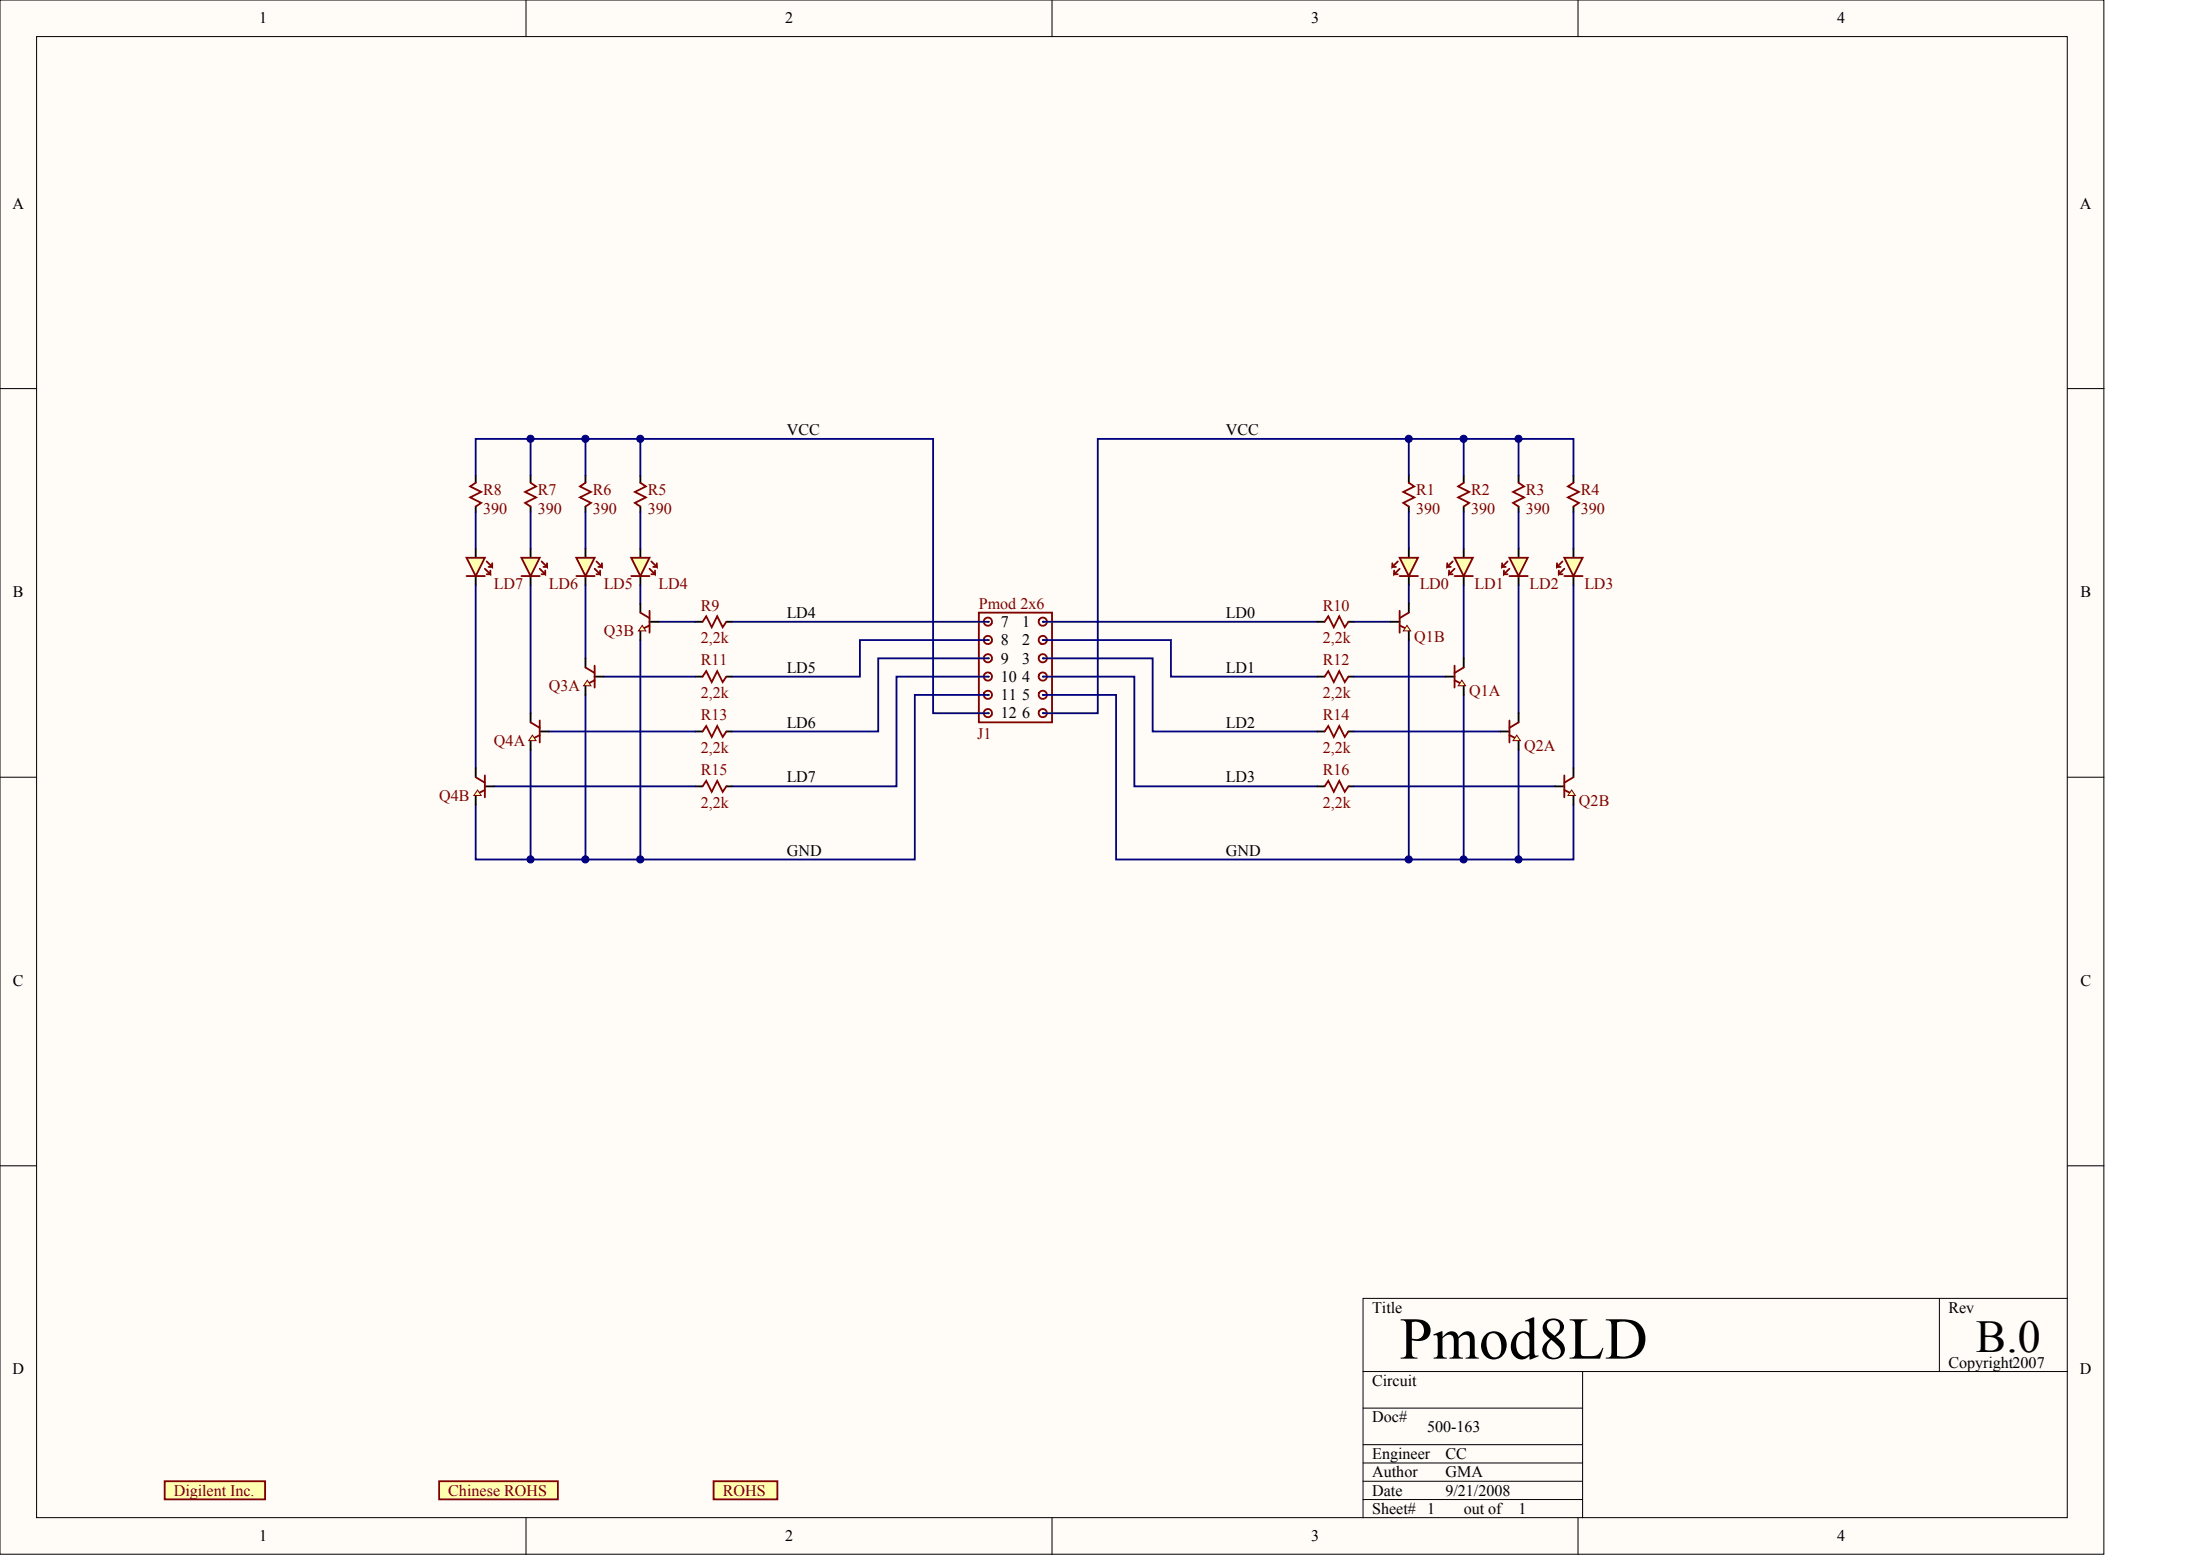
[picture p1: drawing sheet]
<svg xmlns="http://www.w3.org/2000/svg" width="840mm" height="594mm" viewBox="0 0 840 594" stroke-linecap="round" stroke-linejoin="round" font-family="sans-serif">
<g fill="#fffcf8" stroke="#000" stroke-width=".38">
<path d="M0 0h802.9v593h-802.9z"/>
<path d="M14 14h775v565.1h-775z"/>
</g>
<g fill="none" stroke="#000" stroke-width=".38">
<path d="M200.7 0v14M401.5 0v14M602.2 0v14M0 148.3h14M789 148.3h14M0 296.5h14M789 296.5h14M0 444.8h14M789 444.8h14M740.1 495.4v27.9M789 495.4h-268.8v83.7M520.2 523.3h268.8"/>
<path d="M520.2 537.3h83.8M604 523.3v55.8M520.2 558.2h83.8M520.2 551.2h83.8M200.7 579.1v14M401.5 579.1v14M520.2 565.2h83.8M520.2 572.2h83.8M602.2 579.1v14"/>
</g>
<g fill="#000">
<circle cx="377.1" cy="237.2" r=".35"/>
<circle cx="398" cy="237.2" r=".35"/>
<circle cx="377.1" cy="244.2" r=".35"/>
<circle cx="377.1" cy="251.2" r=".35"/>
<circle cx="377.1" cy="258.2" r=".35"/>
<circle cx="398" cy="258.2" r=".35"/>
<circle cx="398" cy="244.2" r=".35"/>
<circle cx="398" cy="251.2" r=".35"/>
<circle cx="377.1" cy="272.1" r=".35"/>
<circle cx="377.1" cy="265.1" r=".35"/>
<circle cx="398" cy="272.1" r=".35"/>
<circle cx="398" cy="265.1" r=".35"/>
</g>
<g fill="none" stroke="#800000" stroke-width=".7">
<path d="M373.6 233.7h27.9v41.9h-27.9zM396.6 236.5a1.57 1.57 0 0 1 2.6-.3 1.57 1.57 0 0 1-.8 2.5 1.57 1.57 0 0 1-2-1.7l.2-.5M396.6 250.4a1.57 1.57 0 0 1 2.6-.2 1.57 1.57 0 0 1-.8 2.5 1.57 1.57 0 0 1-2-1.8l.2-.5M396.6 257.4a1.57 1.57 0 0 1 2.6-.2 1.57 1.57 0 0 1-.8 2.5 1.57 1.57 0 0 1-2-1.8l.2-.5M396.6 264.4a1.57 1.57 0 0 1 2.6-.3 1.57 1.57 0 0 1-.8 2.5 1.57 1.57 0 0 1-2-1.7l.2-.5M396.6 271.3a1.57 1.57 0 0 1 2.6-.2 1.57 1.57 0 0 1-.8 2.5 1.57 1.57 0 0 1-2-1.7l.2-.5"/>
<circle cx="377" cy="237.2" r="1.57"/>
<circle cx="377" cy="258.1" r="1.57"/>
<circle cx="377" cy="251.2" r="1.57"/>
<circle cx="377" cy="244.2" r="1.57"/>
<circle cx="398" cy="244.2" r="1.57"/>
<circle cx="377" cy="272.1" r="1.57"/>
<circle cx="377" cy="265.1" r="1.57"/>
</g>
<g fill="#ffffb0" stroke="#800000" stroke-width=".7">
<path d="M167.6 565.2h45.3v6.9h-45.3z"/>
<path d="M62.8 565.2h38.4v6.9h-38.4z"/>
<path d="M272.3 565.2h24.4v6.9h-24.4z"/>
</g>
<path d="M279.3 237.2h97.8M398 237.2h104.7M377.1 244.2h-48.9v14h-48.9M377.1 251.2h-41.9v27.9h-55.9M377.1 258.2h-35v41.8h-62.8M398 244.2h48.9v14h55.8M398 251.2h41.9v27.9h62.8M398 258.2h34.9v41.8h69.8" fill="none" stroke="#000080" stroke-width=".7"/>
<g fill="none" stroke="#000" stroke-width=".7">
<path d="M244.4 209.3v3.5M244.4 219.8v3.5M265.3 237.2h2.8M277.2 237.2h2.1M502.7 237.2h2.8M514.6 237.2h2.1M265.3 258.2h2.8M277.2 258.2h2.1M502.7 258.2h2.8M514.6 258.2h2.1M265.3 279.1h2.8M277.2 279.1h2.1"/>
<path d="M502.7 279.1h2.8M514.6 279.1h2.1M265.3 300h2.8M277.2 300h2.1M502.7 300h2.8M514.6 300h2.1"/>
</g>
<path d="M240.9 219.8h7M268.1 237.2l1.4-2.1 2.1 4.2 2.1-4.2 2.1 4.2 1.4-2.1M505.5 237.2l1.4-2.1 2.1 4.2 2.1-4.2 2.1 4.2 1.4-2.1M268.1 258.2l1.4-2.1 2.1 4.2 2.1-4.2 2.1 4.2 1.4-2.1M505.5 258.2l1.4-2.1 2.1 4.2 2.1-4.2 2.1 4.2 1.4-2.1M268.1 279.1l1.4-2.1 2.1 4.2 2.1-4.2 2.1 4.2 1.4-2.1M505.5 279.1l1.4-2.1 2.1 4.2 2.1-4.2 2.1 4.2 1.4-2.1M268.1 300l1.4-2.1 2.1 4.2 2.1-4.2 2.1 4.2 1.4-2.1M505.5 300l1.4-2.1 2.1 4.2 2.1-4.2 2.1 4.2 1.4-2.1" fill="none" stroke="#800000" stroke-width=".7"/>
<path d="M240.9 212.8h7l-3.5 7z" fill="#ffffb0" stroke="#800000" stroke-width=".7"/>
<path d="M199 219.8h7M247.9 217l2.1 2.1v-1.4M248.6 214.2l2.1 2.1v-1.4M248.6 219.1h1.4M249.3 216.3h1.4" fill="none" stroke="#800000" stroke-width=".7"/>
<path d="M202.5 209.3v3.5M202.5 219.8v3.5" fill="none" stroke="#000" stroke-width=".7"/>
<path d="M199 212.8h7l-3.5 7z" fill="#ffffb0" stroke="#800000" stroke-width=".7"/>
<path d="M202.5 184.2l2.1 1.4-4.2 2.1 4.2 2.1-4.2 2.1 2.1 1.4M244.4 184.2l2.1 1.4-4.2 2.1 4.2 2.1-4.2 2.1 2.1 1.4M206 217l2.1 2.1v-1.4M206.7 214.2l2.1 2.1v-1.4M206.7 219.1h1.4M207.4 216.3h1.4M219.9 219.8h7" fill="none" stroke="#800000" stroke-width=".7"/>
<path d="M202.5 181.4v2.8M202.5 193.3v2.1M244.4 181.4v2.8M244.4 193.3v2.1M223.4 209.3v3.5M223.4 219.8v3.5" fill="none" stroke="#000" stroke-width=".7"/>
<path d="M202.5 195.4v13.9M244.4 195.4v13.9" fill="none" stroke="#000080" stroke-width=".7"/>
<path d="M219.9 212.8h7l-3.5 7z" fill="#ffffb0" stroke="#800000" stroke-width=".7"/>
<path d="M178.1 219.8h6.9M226.9 217l2.1 2.1v-1.4M227.6 214.2l2.1 2.1v-1.4M227.6 219.1h1.4M228.3 216.3h1.4" fill="none" stroke="#800000" stroke-width=".7"/>
<path d="M181.5 209.3v3.5M181.5 219.8v3.5" fill="none" stroke="#000" stroke-width=".7"/>
<path d="M178.1 212.8h6.9l-3.5 7z" fill="#ffffb0" stroke="#800000" stroke-width=".7"/>
<path d="M181.5 184.2l-2 1.4 4.1 2.1-4.1 2.1 4.1 2.1-2.1 1.4M223.4 184.2l-2.1 1.4 4.2 2.1-4.2 2.1 4.2 2.1-2.1 1.4M185 217l2.1 2.1v-1.4M185.7 214.2l2.1 2.1v-1.4M185.7 219.1h1.4M186.4 216.3h1.4M534.2 219.8h6.9" fill="none" stroke="#800000" stroke-width=".7"/>
<path d="M181.5 181.4v2.8M181.5 193.3v2.1M223.4 181.4v2.8M223.4 193.3v2.1M537.7 209.3v3.5M537.7 219.8v3.5" fill="none" stroke="#000" stroke-width=".7"/>
<path d="M181.5 195.4v13.9M223.4 195.4v13.9" fill="none" stroke="#000080" stroke-width=".7"/>
<path d="M534.2 212.8h6.9l-3.4 7z" fill="#ffffb0" stroke="#800000" stroke-width=".7"/>
<path d="M531.4 216.3h1.4M532.1 219.1h1.4M533.5 214.2l-2.1 2.1v-1.4M534.2 217l-2.1 2.1v-1.4M576.1 219.8h6.9" fill="none" stroke="#800000" stroke-width=".7"/>
<path d="M579.6 209.3v3.5M579.6 219.8v3.5" fill="none" stroke="#000" stroke-width=".7"/>
<path d="M576.1 212.8h6.9l-3.4 7z" fill="#ffffb0" stroke="#800000" stroke-width=".7"/>
<path d="M537.7 184.2l2 1.4-4.1 2.1 4.1 2.1-4.1 2.1 2.1 1.4M579.6 184.2l2 1.4-4.1 2.1 4.1 2.1-4.1 2.1 2.1 1.4M555.1 219.8h7M573.3 216.3h1.4M574 219.1h1.4M575.4 214.2l-2.1 2.1v-1.4M576.1 217l-2.1 2.1v-1.4" fill="none" stroke="#800000" stroke-width=".7"/>
<path d="M537.7 181.4v2.8M537.7 193.3v2.1M579.6 181.4v2.8M579.6 193.3v2.1M558.6 209.3v3.5M558.6 219.8v3.5" fill="none" stroke="#000" stroke-width=".7"/>
<path d="M537.7 195.4v13.9M579.6 195.4v13.9" fill="none" stroke="#000080" stroke-width=".7"/>
<path d="M555.1 212.8h7l-3.5 7z" fill="#ffffb0" stroke="#800000" stroke-width=".7"/>
<path d="M552.3 216.3h1.4M553 219.1h1.4M554.4 214.2l-2.1 2.1v-1.4M555.1 217l-2.1 2.1v-1.4M597 219.8h7" fill="none" stroke="#800000" stroke-width=".7"/>
<path d="M600.5 209.3v3.5M600.5 219.8v3.5" fill="none" stroke="#000" stroke-width=".7"/>
<path d="M597 212.8h7l-3.5 7z" fill="#ffffb0" stroke="#800000" stroke-width=".7"/>
<path d="M558.6 184.2l-2.1 1.4 4.2 2.1-4.2 2.1 4.2 2.1-2.1 1.4M600.5 184.2l-2.1 1.4 4.2 2.1-4.2 2.1 4.2 2.1-2.1 1.4M594.2 216.3h1.4M594.9 219.1h1.4M596.3 214.2l-2.1 2.1v-1.4M597 217l-2.1 2.1v-1.4M244.4 233.7l3.5 2.1M247.9 233.1v8.3M247.9 238.6l-2.8 1.4" fill="none" stroke="#800000" stroke-width=".7"/>
<path d="M558.6 181.4v2.8M558.6 193.3v2.1M600.5 181.4v2.8M600.5 193.3v2.1M244.4 230.3v3.4M247.9 237.2h3.5M244.4 240.7v3.5" fill="none" stroke="#000" stroke-width=".7"/>
<g fill="none" stroke="#000080" stroke-width=".7">
<path d="M202.5 167.5v13.9M223.4 167.5v13.9M244.4 167.5v13.9M537.7 167.5v13.9M558.6 167.5v13.9M579.6 167.5v13.9M181.5 181.4v-13.9h174.6v104.6h21M558.6 195.4v13.9M600.5 181.4v-13.9h-181.5v104.6h-21M600.5 195.4v13.9M181.5 223.3v69.8M202.5 223.3v48.8"/>
<path d="M223.4 223.3v27.9M244.4 223.3v7M251.4 237.2h13.9M516.7 237.2h14M537.7 223.3v7M558.6 223.3v27.9M579.6 223.3v48.8M600.5 223.3v69.8M230.4 258.2h34.9M244.4 244.2v83.7M516.7 258.2h34.9M537.7 244.2v83.7"/>
<path d="M209.5 279.1h55.8M223.4 265.1v62.8M377.1 265.1h-28v62.8h-167.6v-20.9M398 265.1h27.9v62.8h174.6v-20.9M516.7 279.1h55.9M558.6 265.1v62.8M202.5 286.1v41.8M579.6 286.1v41.8M188.5 300h76.8M516.7 300h76.8"/>
</g>
<path d="M245.1 238.6l1.4 2.1h-2.8z" fill="#ffffb0" stroke="#800000" stroke-width=".38"/>
<path d="M223.4 251.2v3.5M226.9 258.2h3.5M223.4 261.7v3.4" fill="none" stroke="#000" stroke-width=".7"/>
<path d="M223.4 254.7l3.5 2.1M226.9 254v8.4M226.9 259.6l-2.8 1.4" fill="none" stroke="#800000" stroke-width=".7"/>
<path d="M224.1 259.6l1.4 2.1h-2.8z" fill="#ffffb0" stroke="#800000" stroke-width=".38"/>
<path d="M551.6 258.2h3.5M558.6 251.2v3.5M558.6 261.7v3.4" fill="none" stroke="#000" stroke-width=".7"/>
<path d="M555.1 254v8.4M555.1 259.6l2.8 1.4M558.6 254.7l-3.5 2.1" fill="none" stroke="#800000" stroke-width=".7"/>
<path d="M557.9 259.6l1.4 2.1h-2.8z" fill="#ffffb0" stroke="#800000" stroke-width=".38"/>
<path d="M530.7 237.2h3.5M537.7 230.3v3.4M537.7 240.7v3.5" fill="none" stroke="#000" stroke-width=".7"/>
<path d="M534.2 233.1v8.3M534.2 238.6l2.8 1.4M537.7 233.7l-3.5 2.1" fill="none" stroke="#800000" stroke-width=".7"/>
<path d="M537 238.6l1.4 2.1h-2.8z" fill="#ffffb0" stroke="#800000" stroke-width=".38"/>
<path d="M181.5 293.1v3.4M181.5 303.5v3.5M185 300h3.5" fill="none" stroke="#000" stroke-width=".7"/>
<path d="M181.5 296.5l3.5 2.1M185 295.8v8.4M185 301.4l-2.8 1.4" fill="none" stroke="#800000" stroke-width=".7"/>
<path d="M182.2 301.4l1.4 2.1h-2.8z" fill="#ffffb0" stroke="#800000" stroke-width=".38"/>
<path d="M202.5 272.1v3.5M206 279.1h3.5M202.5 282.6v3.5" fill="none" stroke="#000" stroke-width=".7"/>
<path d="M202.5 275.6l3.5 2.1M206 274.9v8.4M206 280.5l-2.8 1.4" fill="none" stroke="#800000" stroke-width=".7"/>
<path d="M203.2 280.5l1.4 2.1h-2.8z" fill="#ffffb0" stroke="#800000" stroke-width=".38"/>
<path d="M600.5 293.1v3.4M593.5 300h3.5M600.5 303.5v3.5" fill="none" stroke="#000" stroke-width=".7"/>
<path d="M597 295.8v8.4M600.5 296.5l-3.5 2.1M597 301.4l2.8 1.4" fill="none" stroke="#800000" stroke-width=".7"/>
<path d="M599.8 301.4l1.4 2.1h-2.8z" fill="#ffffb0" stroke="#800000" stroke-width=".38"/>
<path d="M572.6 279.1h3.5M579.6 272.1v3.5M579.6 282.6v3.5" fill="none" stroke="#000" stroke-width=".7"/>
<path d="M576.1 274.9v8.4M579.6 275.6l-3.5 2.1M576.1 280.5l2.8 1.4" fill="none" stroke="#800000" stroke-width=".7"/>
<path d="M578.9 280.5l1.3 2.1h-2.7z" fill="#ffffb0" stroke="#800000" stroke-width=".38"/>
<g fill="#000080" stroke="#000080" stroke-width=".38">
<circle cx="202.5" cy="327.9" r="1.36"/>
<circle cx="202.5" cy="167.4" r="1.36"/>
<circle cx="223.4" cy="327.9" r="1.36"/>
<circle cx="223.4" cy="167.4" r="1.36"/>
<circle cx="244.4" cy="327.9" r="1.36"/>
<circle cx="244.4" cy="167.4" r="1.36"/>
<circle cx="537.6" cy="327.9" r="1.36"/>
<circle cx="537.6" cy="167.4" r="1.36"/>
<circle cx="558.6" cy="327.9" r="1.36"/>
<circle cx="558.6" cy="167.4" r="1.36"/>
<circle cx="579.5" cy="327.9" r="1.36"/>
<circle cx="579.5" cy="167.4" r="1.36"/>
</g>
<text font-size="22.7" x="534.2" y="518.4">Pmod8LD</text>
<text font-size="17.4" x="754.1" y="515.8">B.0</text>
<g font-size="6.1">
<text x="98.9" y="9">1</text>
<text x="299.6" y="9">2</text>
<text x="500.4" y="9">3</text>
<text x="701.1" y="9">4</text>
<text x="4.7" y="79.6">A</text>
<text x="793.8" y="79.6">A</text>
<text x="300.2" y="166">VCC</text>
<text x="467.8" y="166">VCC</text>
<text x="5" y="227.8">B</text>
<text x="794" y="227.8">B</text>
<text x="300.2" y="235.7">LD4</text>
<text x="381.9" y="239.2">7</text>
<text x="390" y="239.2">1</text>
<text x="467.8" y="235.7">LD0</text>
<text x="381.9" y="246.2">8</text>
<text x="390" y="246.2">2</text>
<text x="300.2" y="256.7">LD5</text>
<text x="381.9" y="253.2">9</text>
<text x="390" y="253.2">3</text>
<text x="467.8" y="256.7">LD1</text>
<text x="381.9" y="260.2">10</text>
<text x="390" y="260.2">4</text>
<text x="381.9" y="267.1">11</text>
<text x="390" y="267.1">5</text>
<text x="381.9" y="274.1">12</text>
<text x="390" y="274.1">6</text>
<text x="300.2" y="277.6">LD6</text>
<text x="467.8" y="277.6">LD2</text>
<text x="300.2" y="298.5">LD7</text>
<text x="467.8" y="298.5">LD3</text>
<text x="300.2" y="326.4">GND</text>
<text x="467.8" y="326.4">GND</text>
<text x="5" y="376.1">C</text>
<text x="794" y="376.1">C</text>
<text x="523.7" y="500.9">Title</text>
<text x="743.6" y="500.9">Rev</text>
<text x="743.6" y="521.8">Copyright2007</text>
<text x="4.7" y="524.4">D</text>
<text x="793.8" y="524.4">D</text>
<text x="523.7" y="528.8">Circuit</text>
<text x="523.7" y="542.7">Doc#</text>
<text x="544.6" y="546.2">500-163</text>
<text x="523.7" y="556.7">Engineer</text>
<text x="551.6" y="556.7">CC</text>
<text x="523.7" y="563.7">Author</text>
<text x="551.6" y="563.7">GMA</text>
<text x="523.7" y="570.6">Date</text>
<text x="551.6" y="570.6">9/21/2008</text>
<text x="523.7" y="577.6">Sheet# 1</text>
<text x="558.6" y="577.6">out of</text>
<text x="579.6" y="577.6">1</text>
<text x="98.9" y="588.1">1</text>
<text x="299.6" y="588.1">2</text>
<text x="500.4" y="588.1">3</text>
<text x="701.1" y="588.1">4</text>
</g>
<g font-size="6.1" fill="#800000">
<text x="184.3" y="189">R8</text>
<text x="205.3" y="189">R7</text>
<text x="226.2" y="189">R6</text>
<text x="247.2" y="189">R5</text>
<text x="540.4" y="189">R1</text>
<text x="561.4" y="189">R2</text>
<text x="582.3" y="189">R3</text>
<text x="603.3" y="189">R4</text>
<text x="184.3" y="196">390</text>
<text x="205.3" y="196">390</text>
<text x="226.2" y="196">390</text>
<text x="247.2" y="196">390</text>
<text x="540.4" y="196">390</text>
<text x="561.4" y="196">390</text>
<text x="582.3" y="196">390</text>
<text x="603.3" y="196">390</text>
<text x="188.5" y="224.6">LD7</text>
<text x="209.5" y="224.6">LD6</text>
<text x="230.4" y="224.6">LD5</text>
<text x="251.4" y="224.6">LD4</text>
<text x="541.8" y="224.6">LD0</text>
<text x="562.8" y="224.6">LD1</text>
<text x="583.7" y="224.6">LD2</text>
<text x="604.7" y="224.6">LD3</text>
<text x="267.4" y="232.9">R9</text>
<text x="373.6" y="232.2">Pmod 2x6</text>
<text x="504.8" y="232.9">R10</text>
<text x="230.4" y="242.7">Q3B</text>
<text x="267.4" y="245.5">2,2k</text>
<text x="504.8" y="245.5">2,2k</text>
<text x="539.7" y="244.8">Q1B</text>
<text x="267.4" y="253.9">R11</text>
<text x="504.8" y="253.9">R12</text>
<text x="209.5" y="263.6">Q3A</text>
<text x="267.4" y="266.4">2,2k</text>
<text x="504.8" y="266.4">2,2k</text>
<text x="560.7" y="265.7">Q1A</text>
<text x="267.4" y="274.8">R13</text>
<text x="504.8" y="274.8">R14</text>
<text x="372.9" y="281.8">J1</text>
<text x="188.5" y="284.6">Q4A</text>
<text x="267.4" y="287.4">2,2k</text>
<text x="504.8" y="287.4">2,2k</text>
<text x="581.6" y="286.7">Q2A</text>
<text x="267.4" y="295.7">R15</text>
<text x="504.8" y="295.7">R16</text>
<text x="167.6" y="305.5">Q4B</text>
<text x="267.4" y="308.3">2,2k</text>
<text x="504.8" y="308.3">2,2k</text>
<text x="602.6" y="307.6">Q2B</text>
<text x="66.3" y="570.6">Digilent Inc.</text>
<text x="171.1" y="570.6">Chinese ROHS</text>
<text x="275.8" y="570.6">ROHS</text>
</g>
</svg>
